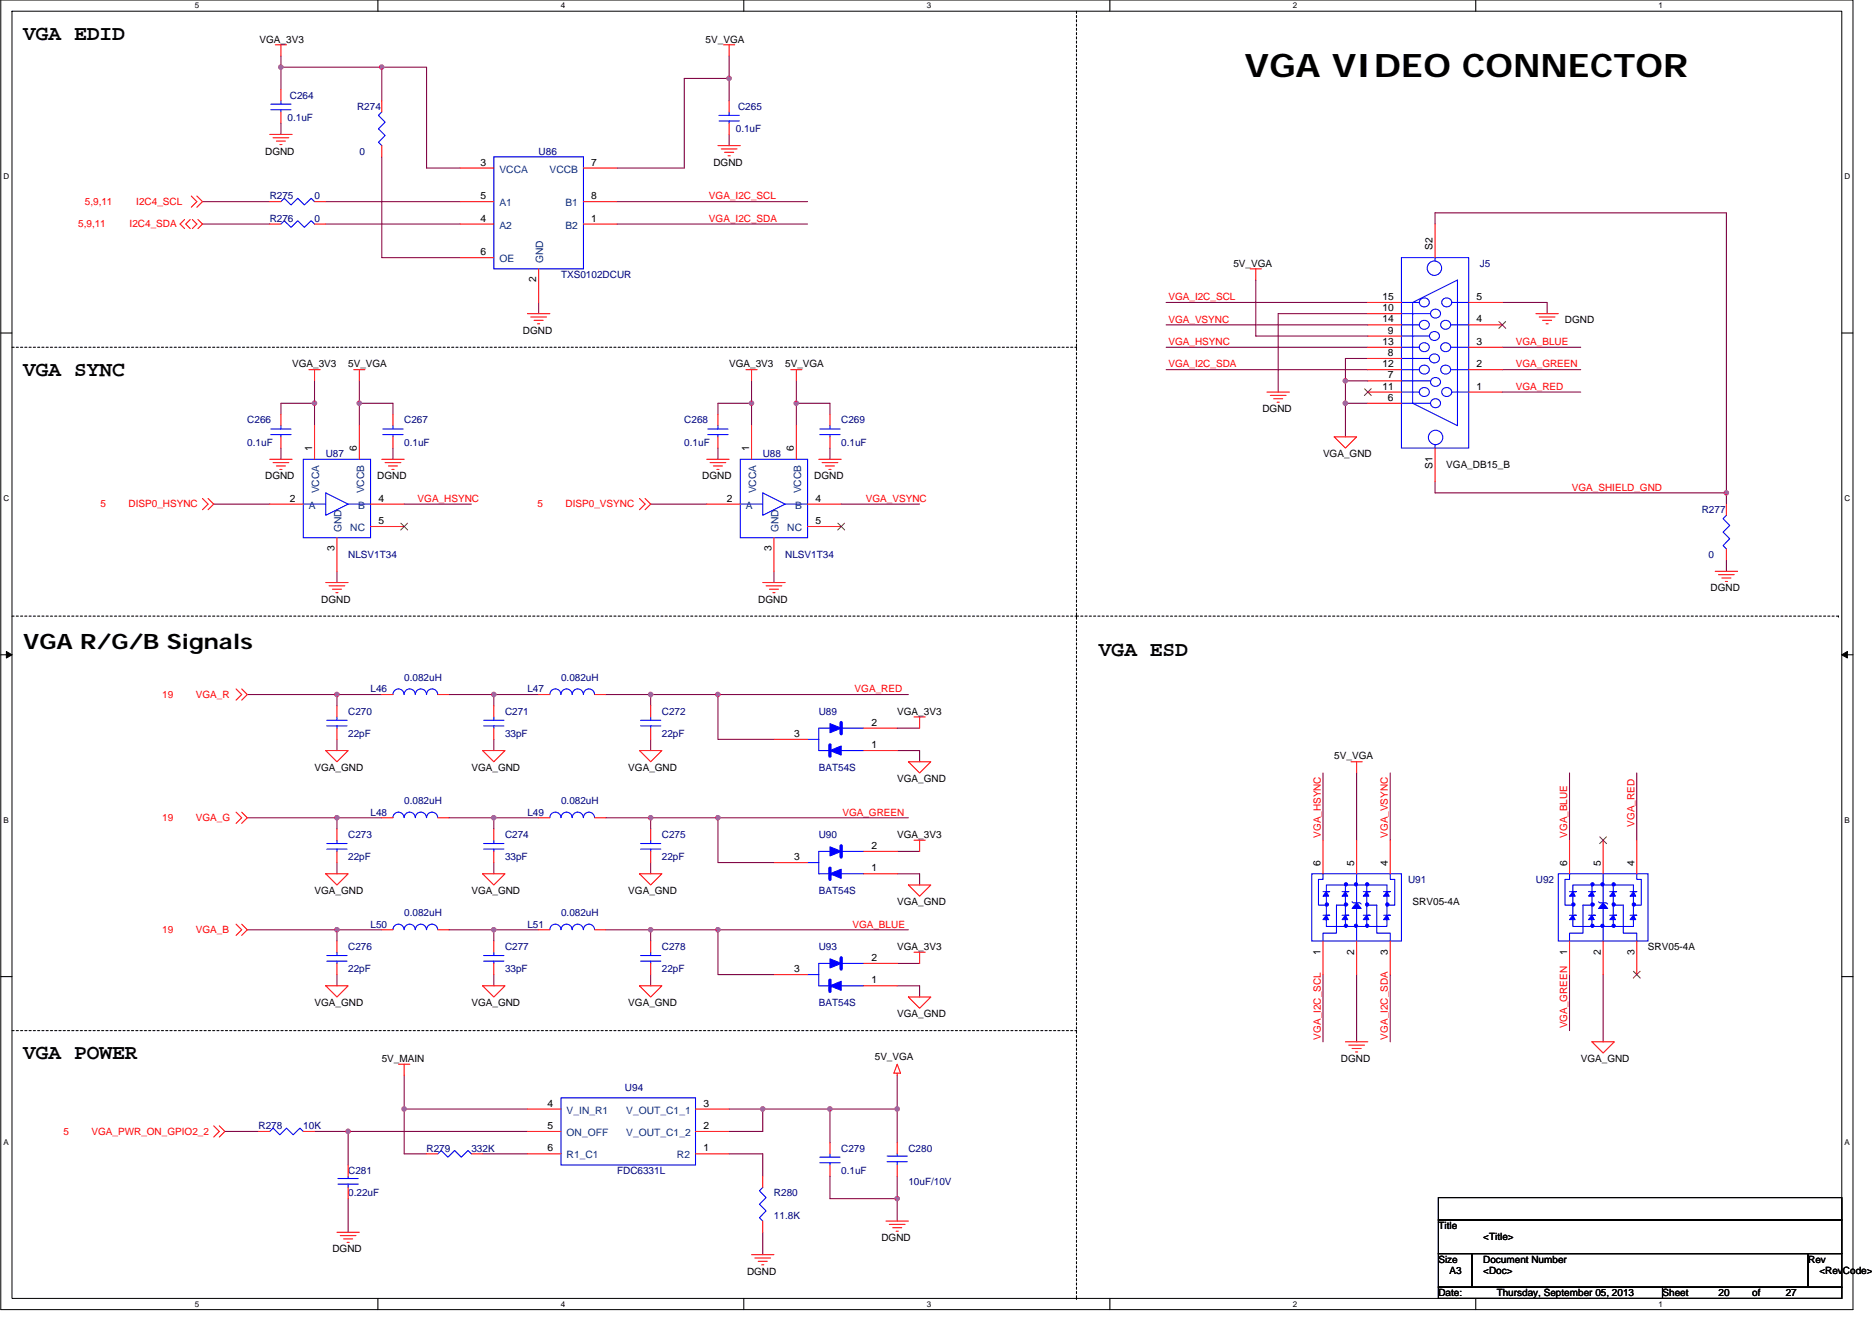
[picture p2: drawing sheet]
<svg xmlns="http://www.w3.org/2000/svg" width="297mm" height="210mm" viewBox="0 0 297 210" stroke-linecap="round" stroke-linejoin="round" font-family="sans-serif">
<path d="M.1 0h293.9v207.9h-293.9zM1.9 1.8h290.3v204.3h-290.3z" fill="none" stroke="#000" stroke-width=".16"/>
<g fill="#fff">
<path d="M30.9 .2h.7v1.4h-.7z"/>
<path d="M30.9 206.3h.7v1.4h-.7z"/>
</g>
<path d="M60 0v1.8M60 206.1v1.8" fill="none" stroke="#000" stroke-width=".17"/>
<g fill="#fff">
<path d="M89 .2h.7v1.4h-.7z"/>
<path d="M89 206.3h.7v1.4h-.7z"/>
</g>
<path d="M118 0v1.8M118 206.1v1.8" fill="none" stroke="#000" stroke-width=".17"/>
<g fill="#fff">
<path d="M147 .2h.7v1.4h-.7z"/>
<path d="M147 206.3h.7v1.4h-.7z"/>
</g>
<path d="M176.1 0v1.8M176.1 206.1v1.8" fill="none" stroke="#000" stroke-width=".17"/>
<g fill="#fff">
<path d="M205.1 .2h.7v1.4h-.7z"/>
<path d="M205.1 206.3h.7v1.4h-.7z"/>
</g>
<path d="M234.2 0v1.8M234.2 206.1v1.8" fill="none" stroke="#000" stroke-width=".17"/>
<g fill="#fff">
<path d="M263.2 .2h.7v1.4h-.7z"/>
<path d="M263.2 206.3h.7v1.4h-.7z"/>
<path d="M.6 27.3h.9v1.4h-.9z"/>
<path d="M292.7 27.3h.9v1.4h-.9z"/>
<path d="M.6 78.4h.9v1.4h-.9z"/>
<path d="M292.7 78.4h.9v1.4h-.9z"/>
</g>
<path d="M.1 52.9h1.8M292.2 52.9h1.8" fill="none" stroke="#000" stroke-width=".17"/>
<g fill="#fff">
<path d="M.6 129.5h.8v1.4h-.8z"/>
<path d="M292.7 129.5h.8v1.4h-.8z"/>
</g>
<path d="M.1 103.9h1.8M292.2 103.9h1.8" fill="none" stroke="#000" stroke-width=".17"/>
<path d="M1 103.4l.9 .5-.9 .5zM292.2 103.9l.9-.5v1z" fill="#000" stroke="#000" stroke-width=".16"/>
<g fill="#fff">
<path d="M.5 180.5h.9v1.4h-.9z"/>
<path d="M292.7 180.5h.8v1.4h-.8z"/>
</g>
<path d="M.1 155h1.8M292.2 155h1.8M228.2 190.1h64v3.5h-64zM228.2 193.6h64v5.4h-64zM228.2 199h5.4v5.3h-5.4zM233.6 199h53.3v5.3h-53.3zM286.9 199h5.3v5.3h-5.3zM228.2 204.3h35.6v1.8h-35.6zM263.8 204.3h28.4v1.8h-28.4z" fill="none" stroke="#000" stroke-width=".17"/>
<path d="M170.8 1.8v204.3M1.9 55.1h168.9M170.8 55.1h.1M1.9 97.8h168.9M170.8 97.8h.1M170.8 97.8h120.9M291.7 97.8h.1M1.9 163.6h168.9M170.8 163.6h.1M170.8 206.1h.1" fill="none" stroke="#000" stroke-width=".17" stroke-dasharray=".3 .3"/>
<g fill="none" stroke="#800040" stroke-width=".17">
<path d="M44.6 10.7v3.5M44.6 19.6v1.7M44.6 10.7h16v5.3M44.6 8.9v1.8M60.6 10.7h7.1v16h5.3M115.7 12.4v3.6M115.7 8.9v3.5h-7.1v14.3h-10.7M32.1 32h10.7M32.1 35.6h10.7M51.7 32h21.3M51.7 35.6h21.3M60.6 24.9v16h12.4"/>
<path d="M97.9 32h30.2M97.9 35.6h30.2M115.7 21.3v1.8M227.7 35.6v-1.8h46.2v44.4M85.5 48v1.8M185 58.7h32M185 51.6h32M185 55.1h32M185 48h32M199.3 44.4v8.9h17.7M217 56.9h-3.5v3.6M217 49.8h-14.2v12.4"/>
<path d="M238.4 55.1h12.4M238.4 58.7h12.4M238.4 48h7.1v1.8M44.6 71.1v1.8M49.9 64h-5.3v1.8M49.9 60.5v3.5M49.9 64v3.6M57 64v3.6M57 60.5v3.5h5.4v1.8M62.4 71.1v1.8M113.9 71.1v1.8M119.2 64h-5.3v1.8"/>
<path d="M119.2 60.5v3.5M119.2 64v3.6M126.4 60.5v3.5h5.3v1.8M126.4 64v3.6M131.7 71.1v1.8M213.5 60.5h3.5M213.5 64h3.5M213.5 60.5v3.5M213.5 64v5.3M227.7 76.5v1.7h46.2M238.4 62.2h12.4M273.9 78.2v1.8"/>
<path d="M33.9 80h8.9M53.5 90.7v1.8M64.1 80h10.7M103.2 80h8.9M122.8 90.7v1.8M133.5 80h12.4M273.9 88.9v1.8M39.2 110.2h14.3v1.8M53.5 117.3v1.8M53.5 110.2h7.1M71.2 110.2h7.2M78.4 110.2v1.8"/>
<path d="M78.4 117.3v1.8M78.4 110.2h7.1M96.1 110.2h7.1M103.2 110.2v1.8M103.2 117.3v1.8M103.2 110.2h10.7v7.1h8.9M113.9 110.2h30.2M142.4 119.1h3.5v1.8M142.4 115.6h3.5M39.2 129.8h14.3v1.8M53.5 136.9v1.8M53.5 129.8h7.1"/>
<path d="M71.2 129.8h7.2M78.4 129.8v1.8M78.4 136.9v1.8M78.4 129.8h7.1M96.1 129.8h7.1M103.2 129.8v1.8M103.2 136.9v1.8M103.2 129.8h10.7M113.9 129.8h30.2M113.9 129.8v7.1h8.9M142.4 138.7h3.5v1.8M142.4 135.1h3.5"/>
<path d="M209.9 122.7v10.6M215.3 122.7v10.6M220.6 122.7v10.6M249 122.7v10.6M259.7 122.7v10.6M39.2 147.6h14.3v1.8M53.5 154.7v1.8M53.5 147.6h7.1M71.2 147.6h7.2M78.4 147.6v1.8M78.4 154.7v1.8M78.4 147.6h7.1"/>
<path d="M96.1 147.6h7.1M103.2 147.6v1.8M103.2 154.7v1.8M103.2 147.6h10.7M113.9 147.6h30.2M113.9 147.6v7.1h8.9M142.4 156.5h3.5v1.7M142.4 152.9h3.5M209.9 154.7v10.7M215.3 154.7v10.7M220.6 154.7v10.7M249 154.7v8.9"/>
<path d="M254.4 154.7v10.7M35.7 179.6h5.3M49.9 179.6h5.3M55.2 179.6v5.3M55.2 179.6h28.5M64.1 170.7v5.3M64.1 176v7.1h3.6M64.1 176h19.6M115.7 176h5.3M121 176v3.6h-5.3M121 176h10.7v5.4M131.7 176h10.7"/>
<path d="M142.4 170.7v5.3M142.4 176v5.4M55.2 190.2v5.4M76.6 183.1h7.1M115.7 183.1h5.3v3.6M121 195.6v3.5M131.7 186.7v3.5h10.7M142.4 186.7v3.5M142.4 190.2v3.6"/>
</g>
<g fill="#f0f" stroke="#f0f" stroke-width=".17">
<circle cx="213.5" cy="60.4" r=".35"/>
<circle cx="273.9" cy="78.2" r=".35"/>
<circle cx="213.5" cy="64" r=".35"/>
<circle cx="115.7" cy="12.4" r=".35"/>
<circle cx="60.6" cy="10.7" r=".35"/>
<circle cx="44.6" cy="10.7" r=".35"/>
<circle cx="49.9" cy="64" r=".35"/>
<circle cx="57" cy="64" r=".35"/>
<circle cx="119.2" cy="64" r=".35"/>
<circle cx="126.3" cy="64" r=".35"/>
<circle cx="142.4" cy="190.2" r=".35"/>
<circle cx="64.1" cy="176" r=".35"/>
<circle cx="142.4" cy="176" r=".35"/>
<circle cx="131.7" cy="176" r=".35"/>
<circle cx="55.2" cy="179.6" r=".35"/>
<circle cx="121" cy="176" r=".35"/>
<circle cx="53.5" cy="110.2" r=".35"/>
<circle cx="78.3" cy="110.2" r=".35"/>
<circle cx="113.9" cy="110.2" r=".35"/>
<circle cx="53.5" cy="129.8" r=".35"/>
<circle cx="78.3" cy="129.8" r=".35"/>
<circle cx="113.9" cy="129.8" r=".35"/>
<circle cx="103.2" cy="129.8" r=".35"/>
<circle cx="53.5" cy="147.6" r=".35"/>
<circle cx="78.3" cy="147.6" r=".35"/>
<circle cx="113.9" cy="147.6" r=".35"/>
<circle cx="103.2" cy="110.2" r=".35"/>
<circle cx="103.2" cy="147.6" r=".35"/>
</g>
<g fill="none" stroke="#f00" stroke-width=".17">
<path d="M43.7 7.1h1.8M44.6 7.1v1.8M44.6 17.8v1.8M44.6 14.2v1.8M60.6 16v1.8M114.8 7.1h1.8M115.7 7.1v1.8M115.7 19.6v1.7M115.7 16v1.8M29.3 34.8l-.7 .8 .7 .7M30.2 34.8l-.7 .8 .7 .7M30.3 31.1l.9 .9-.9 .9"/>
<path d="M30.5 34.8l.7 .8-.7 .7M31.2 31.1l.9 .9-.9 .9M31.4 34.8l.7 .8-.7 .7M42.8 32h1.8M42.8 35.6h1.8M42.8 21.3h3.6M43.3 21.9h2.5M43.9 22.4h1.4M44.4 22.9h.3M49.9 32h1.8M49.9 35.6h1.8M60.6 23.1v1.8"/>
<path d="M73 26.7h5.4M73 35.6h5.4M73 32h5.4M92.6 35.6h5.3M92.6 26.7h5.3M92.6 32h5.3M113.9 23.1h3.6M114.4 23.6h2.5M115 24.2h1.4M115.5 24.7h.4M227.7 35.6v5.3M49 58.7h1.8"/>
<path d="M49.9 58.7v1.8M56.1 58.7h1.8M57 58.7v1.8M73 40.9h5.4M83.7 49.8h3.5M84.2 50.3h2.5M84.7 50.8h1.5M85.3 51.4h.3M85.5 42.7v5.3M118.4 58.7h1.7M119.2 58.7v1.8M125.5 58.7h1.8"/>
<path d="M126.4 58.7v1.8M198.4 42.7h1.7M199.3 42.7v1.7M217 56.9h5.4M217 53.3h5.4M217 49.8h5.4M217 58.7h5.4M217 55.1h5.4M217 51.6h5.4M217 48h5.4M233 58.7h5.4M233 55.1h5.4"/>
<path d="M233 51.6h5.4M233 48h5.4M243.7 49.8h3.6M244.2 50.3h2.5M244.8 50.8h1.4M245.3 51.4h.4M32.1 79.1l.9 .9-.9 .9M33 79.1l.9 .9-.9 .9M42.8 72.9h3.6M43.3 73.4h2.5M43.9 74h1.4M44.4 74.5h.3"/>
<path d="M44.6 69.3v1.8M44.6 65.8v1.8M49.9 67.6v5.3M57 67.6v5.3M60.6 72.9h3.5M61.1 73.4h2.5M61.6 74h1.5M62.2 74.5h.3M62.4 69.3v1.8M62.4 65.8v1.8M101.5 79.1l.9 .9-.9 .9M102.4 79.1l.8 .9-.8 .9"/>
<path d="M112.1 72.9h3.6M112.7 73.4h2.5M113.2 74h1.4M113.7 74.5h.4M113.9 69.3v1.8M113.9 65.8v1.8M119.2 67.6v5.3M126.4 67.6v5.3M129.9 72.9h3.6M130.4 73.4h2.5M131 74h1.4M131.5 74.5h.4"/>
<path d="M131.7 69.3v1.8M131.7 65.8v1.8M201 62.2h3.6M201.6 62.8h2.5M202.1 63.3h1.4M202.6 63.8h.4M211.7 69.3h3.6l-1.8 1.8zM217 64h5.4M217 60.5h5.4M217 62.2h5.4M227.7 71.1v5.4M233 62.2h5.4"/>
<path d="M42.8 80h5.3M51.7 92.5h3.5M52.2 93h2.5M52.7 93.5h1.5M53.3 94.1h.3M53.5 85.3v5.4M58.8 80h5.3M58.8 83.6h5.3M112.1 80h5.4M121 92.5h3.6M121.6 93h2.5M122.1 93.5h1.4"/>
<path d="M122.6 94.1h.4M122.8 85.3v5.4M128.1 80h5.4M128.1 83.6h5.4M272.2 90.7h3.5M272.7 91.2h2.5M273.2 91.7h1.5M273.8 92.3h.3M273.9 80v1.8M273.9 87.1v1.8M37.5 109.3l.9 .9-.9 .9M38.4 109.3l.8 .9-.8 .9"/>
<path d="M51.7 119.1h3.5l-1.7 1.8zM53.5 115.6v1.7M53.5 112v1.8M60.6 110.2h1.8M69.5 110.2h1.7M76.6 119.1h3.5l-1.7 1.8zM78.4 115.6v1.7M78.4 112v1.8M85.5 110.2h1.7M94.4 110.2h1.7M101.5 119.1h3.5l-1.8 1.8zM103.2 115.6v1.7"/>
<path d="M103.2 112v1.8M122.8 117.3h5.3M137 119.1h5.4M137 115.6h5.4M145 113.8h1.8M145.9 113.8v1.8M37.5 128.9l.9 .9-.9 .9M38.4 128.9l.8 .9-.8 .9M51.7 138.7h3.5l-1.7 1.8zM53.5 135.1v1.8M53.5 131.6v1.7M60.6 129.8h1.8"/>
<path d="M69.5 129.8h1.7M76.6 138.7h3.5l-1.7 1.8zM78.4 135.1v1.8M78.4 131.6v1.7M85.5 129.8h1.7M94.4 129.8h1.7M101.5 138.7h3.5l-1.8 1.8zM103.2 135.1v1.8M103.2 131.6v1.7M122.8 136.9h5.3M137 138.7h5.4M137 135.1h5.4"/>
<path d="M144.1 120.9h3.6l-1.8 1.8zM145 133.3h1.8M145.9 133.3v1.8M209.9 133.3v5.4M214.4 120.9h1.8M215.3 120.9v1.8M215.3 133.3v5.4M220.6 133.3v5.4M249 133.3v5.4M254.4 133.3v5.4M259.7 133.3v5.4M37.5 146.7l.9 .9-.9 .9"/>
<path d="M38.4 146.7l.8 .9-.8 .9M51.7 156.5h3.5l-1.7 1.7zM53.5 152.9v1.8M53.5 149.4v1.7M60.6 147.6h1.8M69.5 147.6h1.7M76.6 156.5h3.5l-1.7 1.7zM78.4 152.9v1.8M78.4 149.4v1.7M85.5 147.6h1.7M94.4 147.6h1.7M101.5 156.5h3.5l-1.8 1.7z"/>
<path d="M103.2 152.9v1.8M103.2 149.4v1.7M122.8 154.7h5.3M137 156.5h5.4M137 152.9h5.4M144.1 140.5h3.6l-1.8 1.7zM144.1 158.2h3.6l-1.8 1.8zM145 151.1h1.8M145.9 151.1v1.8M209.9 149.4v5.3M215.3 149.4v5.3M220.6 149.4v5.3"/>
<path d="M249 149.4v5.3M254.4 149.4v5.3M259.7 149.4v5.3M33.9 178.7l.9 .9-.9 .9M34.8 178.7l.9 .9-.9 .9M41 179.6h1.8M48.1 179.6h1.8M63.2 168.9h1.8M64.1 168.9v1.8M83.7 176h5.3M83.7 179.6h5.3M110.4 179.6h5.3"/>
<path d="M110.4 176h5.3M142.4 168.9l.5 1.4h-1.1zM142.4 170.3v.4M213.5 165.4h3.5M214 165.9h2.5M214.5 166.4h1.5M215.1 167h.3M252.6 165.4h3.6l-1.8 1.7zM53.5 195.6h3.5M54 196.1h2.5M54.5 196.6h1.5M55.1 197.2h.3"/>
<path d="M55.2 184.9v1.8M55.2 188.5v1.7M67.7 183.1h1.8M74.8 183.1h1.8M83.7 183.1h5.3M110.4 183.1h5.3M119.2 199.1h3.6M119.8 199.7h2.5M121 193.8v1.8M121 186.7v1.8M131.7 184.9v1.8M131.7 181.4v1.7"/>
<path d="M140.6 193.8h3.5M141.1 194.3h2.5M141.6 194.9h1.5M142.2 195.4h.3M142.4 181.4v1.7M142.4 184.9v1.8M120.3 200.2h1.4M120.9 200.7h.3"/>
</g>
<g fill="none" stroke="#00f" stroke-width=".17">
<path d="M43 16.5h3.2M43 17.4h3.2M44.6 17.4v.4M44.6 16v.5M60.6 17.8l-.6 .5 1.1 1.1-1.1 1 1.1 1.1-1.1 1.1 .6 .5M114.1 18.3h3.2M114.1 19.2h3.2M115.7 19.2v.4M115.7 17.8v.5M44.6 32l.5-.5 1.1 1 1-1 1.1 1 1.1-1 .5 .5M44.6 35.6l.5-.6 1.1 1.1 1-1.1 1.1 1.1 1.1-1.1 .5 .6M78.4 24.9h14.2v17.8h-14.2z"/>
<path d="M222.4 40.9h10.6v30.2h-10.6zM222.4 49.8h4.6M222.4 53.3h4.4M222.4 56.9h4.4M222.4 48h2.8M222.4 51.6h2.8M222.4 55.1h2.8M222.4 58.7h2.8M224.2 48l7.1-3.5v23.1l-7.1-3.6zM225.4 47.5a.74 .74 0 0 1 1.2 0 .74 .74 0 0 1-.3 1.1 .73 .73 0 0 1-.9-.2 .73 .73 0 0 1 0-.9zM225.4 51a.74 .74 0 0 1 1.2 .1 .74 .74 0 0 1-.3 1.1 .73 .73 0 0 1-.9-.2 .73 .73 0 0 1 0-1zM225.4 58.2a.74 .74 0 0 1 1.2 0 .74 .74 0 0 1-.3 1.1 .73 .73 0 0 1-.9-.2 .73 .73 0 0 1 0-.9z"/>
<path d="M225.4 54.6a.74 .74 0 0 1 1.2 0 .74 .74 0 0 1-.3 1.2 .73 .73 0 0 1-.9-.3 .73 .73 0 0 1 0-.9zM227 52.8a.74 .74 0 0 1 1.2 .1 .74 .74 0 0 1-.3 1.1 .73 .73 0 0 1-.9-.2 .73 .73 0 0 1 0-1zM227 56.4a.74 .74 0 0 1 1.2 0 .74 .74 0 0 1-.3 1.1 .73 .73 0 0 1-.9-.2 .73 .73 0 0 1 0-.9zM227.2 49.3a.74 .74 0 0 1 1.2 0 .74 .74 0 0 1-.3 1.1 .73 .73 0 0 1-.9-.2 .73 .73 0 0 1 0-.9zM227.7 40.9v.5M228.8 51a.74 .74 0 0 1 1.2 .1 .74 .74 0 0 1-.3 1.1 .73 .73 0 0 1-.9-.2 .73 .73 0 0 1 0-1zM228.8 54.6a.74 .74 0 0 1 1.2 0 .74 .74 0 0 1-.3 1.2 .73 .73 0 0 1-.9-.3 .73 .73 0 0 1 0-.9zM228.8 58.2a.74 .74 0 0 1 1.2 0 .74 .74 0 0 1-.3 1.1 .73 .73 0 0 1-.9-.2 .73 .73 0 0 1 0-.9zM229 47.5a.74 .74 0 0 1 1.1 0 .74 .74 0 0 1-.2 1.1 .73 .73 0 0 1-1-.2 .73 .73 0 0 1 .1-.9zM230.2 51.6h2.8M230.2 55.1h2.8M230.2 58.7h2.8"/>
<path d="M230.4 48h2.6M43 68.1h3.2M43 69h3.2M44.6 69v.3M44.6 67.6v.5M48.1 72.9h10.7v12.4h-10.7zM51.7 78.2l3.5 1.8-3.5 1.8zM60.7 68.1h3.3M60.7 69h3.3M62.4 69v.3M62.4 67.6v.5M112.3 68.1h3.2"/>
<path d="M112.3 69h3.2M113.9 69v.3M113.9 67.6v.5M117.5 72.9h10.6v12.4h-10.6zM121 78.2l3.6 1.8-3.6 1.8zM130.1 68.1h3.2M130.1 69h3.2M131.7 69v.3M131.7 67.6v.5M222.4 60.5h4.6M222.4 64h4.6M222.4 62.2h2.8"/>
<path d="M225.4 61.7a.74 .74 0 0 1 1.2 .1 .74 .74 0 0 1-.3 1.1 .73 .73 0 0 1-.9-.2 .73 .73 0 0 1 0-1zM227.2 60.1a.74 .74 0 0 1 1.2 0 .74 .74 0 0 1-.3 1.2 .73 .73 0 0 1-.9-.2 .73 .73 0 0 1 0-1zM227.2 63.5a.74 .74 0 0 1 1.2 0 .74 .74 0 0 1-.3 1.2 .73 .73 0 0 1-.9-.3 .73 .73 0 0 1 0-.9zM227.7 70.6v.5M229 61.7a.74 .74 0 0 1 1.1 .1 .74 .74 0 0 1-.2 1.1 .73 .73 0 0 1-1-.2 .73 .73 0 0 1 .1-1zM230.4 62.2h2.6M48.1 80h3.6M55.2 80h3.6M117.5 80h3.5M124.6 80h3.5M273.9 81.8l-.5 .5 1.1 1.1-1.1 1.1 1.1 1-1.1 1.1 .5 .5M51.9 114.3h3.2"/>
<path d="M51.9 115.2h3.2M53.5 115.2v.4M53.5 113.8v.5M64.1 110.2a.88 .88 0 0 0-.9-.9 .88 .88 0 0 0-.8 .9M65.9 110.2a.88 .88 0 0 0-.9-.9 .88 .88 0 0 0-.9 .9M69.4 110.2a.89 .89 0 0 0-.8-.9 .89 .89 0 0 0-.9 .9 .88 .88 0 0 0-.9-.9 .88 .88 0 0 0-.9 .9M76.7 114.3h3.3M76.7 115.2h3.3M78.4 115.2v.4M78.4 113.8v.5M90.8 110.2a.89 .89 0 0 0-.9-.9 .89 .89 0 0 0-.9 .9 .88 .88 0 0 0-.9-.9 .88 .88 0 0 0-.9 .9M92.6 110.2a.88 .88 0 0 0-.9-.9 .88 .88 0 0 0-.9 .9"/>
<path d="M94.3 110.2a.88 .88 0 0 0-.8-.9 .88 .88 0 0 0-.9 .9M101.6 114.3h3.3M101.6 115.2h3.3M103.2 115.2v.4M103.2 113.8v.5M128.1 117.3h1.8M131.7 115.6h-1.8v3.5h1.8M133.5 119.1h3.5M133.5 115.6h3.5M51.9 133.9h3.2M51.9 134.8h3.2M53.5 134.8v.3"/>
<path d="M53.5 133.3v.6M64.1 129.8a.88 .88 0 0 0-.9-.9 .88 .88 0 0 0-.8 .9M65.9 129.8a.88 .88 0 0 0-.9-.9 .88 .88 0 0 0-.9 .9M69.4 129.8a.89 .89 0 0 0-.8-.9 .89 .89 0 0 0-.9 .9 .88 .88 0 0 0-.9-.9 .88 .88 0 0 0-.9 .9M76.7 133.9h3.3M76.7 134.8h3.3M78.4 134.8v.3M78.4 133.3v.6M90.8 129.8a.89 .89 0 0 0-.9-.9 .89 .89 0 0 0-.9 .9 .88 .88 0 0 0-.9-.9 .88 .88 0 0 0-.9 .9M92.6 129.8a.88 .88 0 0 0-.9-.9 .88 .88 0 0 0-.9 .9M94.3 129.8a.88 .88 0 0 0-.8-.9 .88 .88 0 0 0-.9 .9M101.6 133.9h3.3"/>
<path d="M101.6 134.8h3.3M103.2 134.8v.3M103.2 133.3v.6M128.1 136.9h1.8M131.7 135.1h-1.8v3.6h1.8M133.5 138.7h3.5M133.5 135.1h3.5M208.1 138.7h14.3v10.7h-14.3zM209.9 138.7v.9h-.7v4.1h1.3M215.3 138.7v4.6M220.6 138.7v.9h.7v4.1h-1.2M247.3 138.7h14.2v10.7h-14.2z"/>
<path d="M249 138.7v.9h-.7v4.1h1.3M254.4 138.7v4.6M259.7 138.7v.9h.7v4.1h-1.2M51.9 151.7h3.2M51.9 152.5h3.2M53.5 152.5v.4M53.5 151.1v.6M64.1 147.6a.88 .88 0 0 0-.9-.9 .88 .88 0 0 0-.8 .9M65.9 147.6a.88 .88 0 0 0-.9-.9 .88 .88 0 0 0-.9 .9M69.4 147.6a.89 .89 0 0 0-.8-.9 .89 .89 0 0 0-.9 .9 .88 .88 0 0 0-.9-.9 .88 .88 0 0 0-.9 .9M76.7 151.7h3.3M76.7 152.5h3.3"/>
<path d="M78.4 152.5v.4M78.4 151.1v.6M90.8 147.6a.89 .89 0 0 0-.9-.9 .89 .89 0 0 0-.9 .9 .88 .88 0 0 0-.9-.9 .88 .88 0 0 0-.9 .9M92.6 147.6a.88 .88 0 0 0-.9-.9 .88 .88 0 0 0-.9 .9M94.3 147.6a.88 .88 0 0 0-.8-.9 .88 .88 0 0 0-.9 .9M101.6 151.7h3.3M101.6 152.5h3.3M103.2 152.5v.4M103.2 151.1v.6M128.1 154.7h1.8M131.7 152.9h-1.8v3.6h1.8M133.5 156.5h3.5"/>
<path d="M133.5 152.9h3.5M209.9 141.5h1.1h-.4M209.9 145.3h1.1h-.4M210.5 146v1h9.6v-1M210.5 141.5v-1h9.6v1M210.5 142.2v3.1M213 141.5h1h-.3M213 145.3h1h-.3M213.5 143.7h-1.4v4.4h-2.2v1.3M213.5 140.5v1M213.5 142.2v3.1M213.5 146v1"/>
<path d="M213.8 143.5h.1M214.5 143.1l.2 .2h1.1l.2 .2M215.3 144.2v5.2M216.3 145.3h1.1h-.4M216.3 141.5h1.1h-.4M216.9 143.7h1.6v4.4h2.1v1.3M216.9 140.5v1M216.9 142.2v3.1M216.9 146v1M217.4 141.7h.1M219.5 145.3h1.1h-.4M219.5 141.5h1.1h-.4"/>
<path d="M220.1 142.2v3.1M249 141.5h1.1h-.3M249 145.3h1.1h-.3M249.6 146v1h9.6v-1M249.6 141.5v-1h9.6v1M249.6 142.2v3.1M252.1 145.3h1h-.3M252.1 141.5h1h-.3M252.6 143.7h-1.4v4.4h-2.2v1.3M252.6 140.5v1M252.6 142.2v3.1M252.6 146v1"/>
<path d="M253 143.5h.1M253.7 143.1l.1 .2h1.1l.2 .2M254.4 144.2v5.2M255.4 145.3h1.1h-.3M255.4 141.5h1.1h-.3M256 143.7h1.6v4.4h2.1v1.3M256 140.5v1M256 142.2v3.1M256 146v1M256.5 141.7h.1M258.7 145.3h1h-.3M258.7 141.5h1h-.3"/>
<path d="M259.2 142.2v3.1M42.8 179.6l.5-.6 1.1 1.1 1.1-1.1 1 1.1 1.1-1.1 .5 .6M89 174.2h21.4v10.7h-21.4zM53.6 187.9h3.3M53.6 187h3.3M55.2 186.7v.3M55.2 187.9v.6M69.5 183.1l.5-.5 1.1 1.1 1-1.1 1.1 1.1 1.1-1.1 .5 .5M121 188.5l-.5 .5 1.1 1.1-1.1 1 1.1 1.1-1.1 1.1 .5 .5M130.1 183.7h3.2M130.1 184.6h3.2M131.7 184.6v.3"/>
<path d="M131.7 183.1v.6M140.8 184.4h3.2M140.8 183.5h3.2M142.4 183.1v.4M142.4 184.4v.5"/>
<circle cx="227.6" cy="42.6" r="1.14"/>
<circle cx="227.8" cy="69.4" r="1.14"/>
</g>
<path d="M237.8 51l1.1 1.1M238.9 51l-1.1 1.1M216.5 61.7l1.1 1.1M217.6 61.7l-1.1 1.1M63.6 83l1.1 1.1M64.7 83l-1.1 1.1M132.9 83l1.1 1.1M134 83l-1.1 1.1M253.8 132.8l1.1 1.1M254.9 132.8l-1.1 1.1M259.2 154.2l1.1 1M260.2 154.2l-1 1" fill="none" stroke="#804000" stroke-width=".16"/>
<g fill="#00f" stroke="#00f" stroke-width=".17">
<path d="M131.7 156.5l1.8-.8v1.5z" fill-rule="evenodd"/>
<path d="M131.7 152.2l1.8 .7-1.8 .7z" fill-rule="evenodd"/>
<path d="M252.6 145.3l.4 .7h-.9z" fill-rule="evenodd"/>
<path d="M256 145.3l.3 .7h-.9z" fill-rule="evenodd"/>
<path d="M259.2 145.3l.3 .7h-.8z" fill-rule="evenodd"/>
<path d="M252.6 141.5l.4 .7h-.9z" fill-rule="evenodd"/>
<path d="M256 141.5l.3 .7h-.9z" fill-rule="evenodd"/>
<path d="M259.2 141.5l.3 .7h-.8z" fill-rule="evenodd"/>
<path d="M249.6 141.5l.3 .7h-.9z" fill-rule="evenodd"/>
<path d="M249.6 145.3l.3 .7h-.9z" fill-rule="evenodd"/>
<path d="M254.4 143.3l.7 .9h-1.4z" fill-rule="evenodd"/>
<path d="M213.5 145.3l.3 .7h-.8z" fill-rule="evenodd"/>
<path d="M216.9 145.3l.3 .7h-.9z" fill-rule="evenodd"/>
<path d="M220.1 145.3l.3 .7h-.9z" fill-rule="evenodd"/>
<path d="M213.5 141.5l.3 .7h-.8z" fill-rule="evenodd"/>
<path d="M216.9 141.5l.3 .7h-.9z" fill-rule="evenodd"/>
<path d="M220.1 141.5l.3 .7h-.9z" fill-rule="evenodd"/>
<path d="M210.5 141.5l.3 .7h-.9z" fill-rule="evenodd"/>
<path d="M210.5 145.3l.3 .7h-.9z" fill-rule="evenodd"/>
<path d="M215.3 143.3l.7 .9h-1.5z" fill-rule="evenodd"/>
<path d="M131.7 138.7l1.8-.7v1.4z" fill-rule="evenodd"/>
<path d="M131.7 134.4l1.8 .7-1.8 .7z" fill-rule="evenodd"/>
<path d="M131.7 119.1l1.8-.7v1.4z" fill-rule="evenodd"/>
<path d="M131.7 114.9l1.8 .7-1.8 .7z" fill-rule="evenodd"/>
<circle cx="249.7" cy="143.6" r=".26"/>
<circle cx="252.7" cy="143.6" r=".26"/>
<circle cx="252.7" cy="140.4" r=".25"/>
<circle cx="256" cy="143.6" r=".26"/>
<circle cx="259.3" cy="143.6" r=".27"/>
<circle cx="254.3" cy="146.9" r=".25"/>
<circle cx="254.3" cy="140.4" r=".25"/>
<circle cx="252.7" cy="146.9" r=".25"/>
<circle cx="256" cy="140.4" r=".25"/>
<circle cx="256" cy="146.9" r=".25"/>
<circle cx="210.5" cy="143.6" r=".26"/>
<circle cx="213.6" cy="143.6" r=".26"/>
<circle cx="213.6" cy="140.4" r=".25"/>
<circle cx="216.9" cy="143.6" r=".26"/>
<circle cx="220.1" cy="143.6" r=".27"/>
<circle cx="215.2" cy="146.9" r=".25"/>
<circle cx="215.2" cy="140.4" r=".25"/>
<circle cx="213.6" cy="146.9" r=".25"/>
<circle cx="216.9" cy="140.4" r=".25"/>
<circle cx="216.9" cy="146.9" r=".25"/>
</g>
<path d="M131.7 118.2v1.8M133.5 114.7v1.8M131.7 137.8v1.8M133.5 134.2v1.8M131.7 155.6v1.8M133.5 152v1.8" fill="none" stroke="#00f" stroke-width=".53"/>
<text font-size="5.1" x="197.5" y="12.3">VGA VIDEO CONNECTOR</text>
<g font-size="3.4">
<text x="3.7" y="6.3">VGA EDID</text>
<text x="3.7" y="59.7">VGA SYNC</text>
<text x="3.7" y="103">VGA R/G/B Signals</text>
<text x="174.4" y="104.1">VGA ESD</text>
<text x="3.7" y="168.1">VGA POWER</text>
</g>
<g font-size="1.6">
<text x="41.2" y="6.8">VGA_3V3</text>
<text x="112" y="6.8">5V_VGA</text>
<text x="42.1" y="24.5">DGND</text>
<text x="76.2" y="26.3">3</text>
<text x="93.8" y="26.3">7</text>
<text x="113.2" y="26.3">DGND</text>
<text x="76.2" y="35.2">4</text>
<text x="76.2" y="31.6">5</text>
<text x="93.8" y="35.2">1</text>
<text x="93.8" y="31.6">8</text>
<text x="76.2" y="40.5">6</text>
<text x="227.3" y="39.6" transform="rotate(-90 227.3 39.6)">S2</text>
<text x="85.1" y="44.8" transform="rotate(-90 85.1 44.8)">2</text>
<text x="195.7" y="42.3">5V_VGA</text>
<text x="219.3" y="47.6">15</text>
<text x="234.3" y="47.6">5</text>
<text x="83" y="53">DGND</text>
<text x="219.3" y="49.4">10</text>
<text x="219.3" y="51.2">14</text>
<text x="220.2" y="53">9</text>
<text x="234.3" y="51.2">4</text>
<text x="248.3" y="51.2">DGND</text>
<text x="46.4" y="58.3">VGA_3V3</text>
<text x="55.2" y="58.3">5V_VGA</text>
<text x="115.7" y="58.3">VGA_3V3</text>
<text x="124.6" y="58.3">5V_VGA</text>
<text x="219.3" y="58.3">12</text>
<text x="219.3" y="54.7">13</text>
<text x="220.2" y="56.5">8</text>
<text x="234.3" y="58.3">2</text>
<text x="234.3" y="54.7">3</text>
<text x="200.3" y="65.4">DGND</text>
<text x="219.3" y="61.8">11</text>
<text x="220.2" y="63.6">6</text>
<text x="220.2" y="60.1">7</text>
<text x="234.3" y="61.8">1</text>
<text x="49.5" y="71.6" transform="rotate(-90 49.5 71.6)">1</text>
<text x="56.6" y="71.6" transform="rotate(-90 56.6 71.6)">6</text>
<text x="118.9" y="71.6" transform="rotate(-90 118.9 71.6)">1</text>
<text x="126" y="71.6" transform="rotate(-90 126 71.6)">6</text>
<text x="42.1" y="76.1">DGND</text>
<text x="59.9" y="76.1">DGND</text>
<text x="111.4" y="76.1">DGND</text>
<text x="129.2" y="76.1">DGND</text>
<text x="209.9" y="72.5">VGA_GND</text>
<text x="227.3" y="74.4" transform="rotate(-90 227.3 74.4)">S1</text>
<text x="229.5" y="74.3">VGA_DB15_B</text>
<text x="46" y="79.6">2</text>
<text x="60" y="79.6">4</text>
<text x="60" y="83.2">5</text>
<text x="115.3" y="79.6">2</text>
<text x="129.4" y="83.2">5</text>
<text x="129.4" y="79.6">4</text>
<text x="53.1" y="87.5" transform="rotate(-90 53.1 87.5)">3</text>
<text x="122.4" y="87.5" transform="rotate(-90 122.4 87.5)">3</text>
<text x="51" y="95.7">DGND</text>
<text x="120.3" y="95.7">DGND</text>
<text x="271.4" y="93.9">DGND</text>
<text x="142.4" y="113.4">VGA_3V3</text>
<text x="126" y="117">3</text>
<text x="138.3" y="118.7">1</text>
<text x="138.3" y="115.2">2</text>
<text x="49.9" y="122.3">VGA_GND</text>
<text x="74.8" y="122.3">VGA_GND</text>
<text x="99.7" y="122.3">VGA_GND</text>
<text x="142.4" y="124.1">VGA_GND</text>
<text x="211.7" y="120.5">5V_VGA</text>
<text x="126" y="136.5">3</text>
<text x="138.3" y="134.7">2</text>
<text x="142.4" y="133">VGA_3V3</text>
<text x="209.5" y="137.4" transform="rotate(-90 209.5 137.4)">6</text>
<text x="214.9" y="137.4" transform="rotate(-90 214.9 137.4)">5</text>
<text x="220.2" y="137.4" transform="rotate(-90 220.2 137.4)">4</text>
<text x="248.7" y="137.4" transform="rotate(-90 248.7 137.4)">6</text>
<text x="254" y="137.4" transform="rotate(-90 254 137.4)">5</text>
<text x="259.3" y="137.4" transform="rotate(-90 259.3 137.4)">4</text>
<text x="49.9" y="141.9">VGA_GND</text>
<text x="74.8" y="141.9">VGA_GND</text>
<text x="99.7" y="141.9">VGA_GND</text>
<text x="138.3" y="138.3">1</text>
<text x="142.4" y="143.7">VGA_GND</text>
<text x="224.2" y="143.7">SRV05-4A</text>
<text x="126" y="154.3">3</text>
<text x="138.3" y="152.5">2</text>
<text x="142.4" y="150.8">VGA_3V3</text>
<text x="209.5" y="151.5" transform="rotate(-90 209.5 151.5)">1</text>
<text x="214.9" y="151.5" transform="rotate(-90 214.9 151.5)">2</text>
<text x="220.2" y="151.5" transform="rotate(-90 220.2 151.5)">3</text>
<text x="248.7" y="151.5" transform="rotate(-90 248.7 151.5)">1</text>
<text x="254" y="151.5" transform="rotate(-90 254 151.5)">2</text>
<text x="259.3" y="151.5" transform="rotate(-90 259.3 151.5)">3</text>
<text x="261.5" y="150.8">SRV05-4A</text>
<text x="49.9" y="159.7">VGA_GND</text>
<text x="74.8" y="159.7">VGA_GND</text>
<text x="99.7" y="159.7">VGA_GND</text>
<text x="138.3" y="156.1">1</text>
<text x="142.4" y="161.4">VGA_GND</text>
<text x="60.6" y="168.6">5V_MAIN</text>
<text x="138.8" y="168.2">5V_VGA</text>
<text x="212.8" y="168.6">DGND</text>
<text x="250.8" y="168.6">VGA_GND</text>
<text x="86.9" y="175.6">4</text>
<text x="86.9" y="179.2">5</text>
<text x="111.6" y="179.2">2</text>
<text x="111.6" y="175.6">3</text>
<text x="86.9" y="182.8">6</text>
<text x="111.6" y="182.8">1</text>
<text x="139.9" y="197">DGND</text>
<text x="228.2" y="195.1">Title</text>
<text x="235.3" y="196.8">&lt;Title&gt;</text>
<text x="52.7" y="198.8">DGND</text>
<text x="118.5" y="202.3">DGND</text>
<text x="228.2" y="200.4">Size</text>
<text x="230" y="202.2">A3</text>
<text x="235.3" y="200.4">Document Number</text>
<text x="235.3" y="202.2">&lt;Doc&gt;</text>
<text x="286.9" y="200.4">Rev</text>
<text x="288.7" y="202.2">&lt;RevCode&gt;</text>
<text x="228.2" y="205.7">Date:</text>
<text x="237.5" y="205.7">Thursday, September 05, 2013</text>
<text x="263.8" y="205.7">Sheet</text>
<text x="272.7" y="205.7">20</text>
<text x="278" y="205.7">of</text>
<text x="283.4" y="205.7">27</text>
</g>
<g font-size="1.6" fill="#000080">
<text x="46" y="15.6">C264</text>
<text x="56.7" y="17.4">R274</text>
<text x="117.1" y="17.4">C265</text>
<text x="45.6" y="19.2">0.1uF</text>
<text x="116.8" y="21">0.1uF</text>
<text x="57" y="24.5">0</text>
<text x="85.5" y="24.5">U86</text>
<text x="42.8" y="31.6">R275</text>
<text x="42.8" y="35.2">R276</text>
<text x="49.9" y="31.6">0</text>
<text x="49.9" y="35.2">0</text>
<text x="89" y="44.1">TXS0102DCUR</text>
<text x="234.8" y="42.3">J5</text>
<text x="39.2" y="67.2">C266</text>
<text x="39.2" y="70.8">0.1uF</text>
<text x="64.1" y="67.2">C267</text>
<text x="64.1" y="70.8">0.1uF</text>
<text x="108.6" y="67.2">C268</text>
<text x="108.6" y="70.8">0.1uF</text>
<text x="133.5" y="67.2">C269</text>
<text x="133.5" y="70.8">0.1uF</text>
<text x="51.7" y="72.5">U87</text>
<text x="121" y="72.5">U88</text>
<text x="270" y="81.4">R277</text>
<text x="55.2" y="88.5">NLSV1T34</text>
<text x="124.6" y="88.5">NLSV1T34</text>
<text x="271.1" y="88.5">0</text>
<text x="55.2" y="113.4">C270</text>
<text x="58.8" y="109.9">L46</text>
<text x="64.1" y="108.1">0.082uH</text>
<text x="80.1" y="113.4">C271</text>
<text x="83.7" y="109.9">L47</text>
<text x="89" y="108.1">0.082uH</text>
<text x="105" y="113.4">C272</text>
<text x="129.9" y="113.4">U89</text>
<text x="55.2" y="117">22pF</text>
<text x="80.1" y="117">33pF</text>
<text x="105" y="117">22pF</text>
<text x="129.9" y="122.3">BAT54S</text>
<text x="58.8" y="129.4">L48</text>
<text x="64.1" y="127.7">0.082uH</text>
<text x="83.7" y="129.4">L49</text>
<text x="89" y="127.7">0.082uH</text>
<text x="55.2" y="133">C273</text>
<text x="55.2" y="136.5">22pF</text>
<text x="80.1" y="133">C274</text>
<text x="80.1" y="136.5">33pF</text>
<text x="105" y="133">C275</text>
<text x="105" y="136.5">22pF</text>
<text x="129.9" y="133">U90</text>
<text x="129.9" y="141.9">BAT54S</text>
<text x="223.4" y="140.1">U91</text>
<text x="243.7" y="140.1">U92</text>
<text x="58.8" y="147.2">L50</text>
<text x="64.1" y="145.4">0.082uH</text>
<text x="83.7" y="147.2">L51</text>
<text x="89" y="145.4">0.082uH</text>
<text x="55.2" y="150.8">C276</text>
<text x="55.2" y="154.3">22pF</text>
<text x="80.1" y="150.8">C277</text>
<text x="80.1" y="154.3">33pF</text>
<text x="105" y="150.8">C278</text>
<text x="105" y="154.3">22pF</text>
<text x="129.9" y="150.8">U93</text>
<text x="129.9" y="159.7">BAT54S</text>
<text x="99.2" y="173.2">U94</text>
<text x="41" y="179.2">R278</text>
<text x="48.1" y="179.2">10K</text>
<text x="67.7" y="182.8">R279</text>
<text x="74.8" y="182.8">332K</text>
<text x="133.5" y="182.8">C279</text>
<text x="144.1" y="182.8">C280</text>
<text x="55.2" y="186.3">C281</text>
<text x="55.2" y="189.9">0.22uF</text>
<text x="97.9" y="186.3">FDC6331L</text>
<text x="122.8" y="189.9">R280</text>
<text x="133.5" y="186.3">0.1uF</text>
<text x="144.1" y="188.1">10uF/10V</text>
<text x="122.8" y="193.4">11.8K</text>
</g>
<g font-size="1.6" fill="#004080">
<text x="79.2" y="27.4">VCCA</text>
<text x="87.2" y="27.4">VCCB</text>
<text x="79.2" y="32.7">A1</text>
<text x="89.7" y="32.7">B1</text>
<text x="79.2" y="36.3">A2</text>
<text x="79.2" y="41.6">OE</text>
<text x="86.2" y="41.8" transform="rotate(-90 86.2 41.8)">GND</text>
<text x="89.7" y="36.3">B2</text>
<text x="49" y="80.7">A</text>
<text x="50.6" y="78.3" transform="rotate(-90 50.6 78.3)">VCCA</text>
<text x="56.8" y="80.7">B</text>
<text x="57.8" y="78.3" transform="rotate(-90 57.8 78.3)">VCCB</text>
<text x="118.4" y="80.7">A</text>
<text x="120" y="78.3" transform="rotate(-90 120 78.3)">VCCA</text>
<text x="126.2" y="80.7">B</text>
<text x="127.1" y="78.3" transform="rotate(-90 127.1 78.3)">VCCB</text>
<text x="54.2" y="84.5" transform="rotate(-90 54.2 84.5)">GND</text>
<text x="55.6" y="84.3">NC</text>
<text x="123.5" y="84.5" transform="rotate(-90 123.5 84.5)">GND</text>
<text x="124.9" y="84.3">NC</text>
<text x="89.9" y="176.7">V_IN_R1</text>
<text x="99.4" y="176.7">V_OUT_C1_1</text>
<text x="89.9" y="180.3">ON_OFF</text>
<text x="89.9" y="183.9">R1_C1</text>
<text x="99.4" y="180.3">V_OUT_C1_2</text>
<text x="107.4" y="183.9">R2</text>
</g>
<g font-size="1.6" fill="#f00">
<text x="13.5" y="32.5">5,9,11</text>
<text x="21.6" y="32.5">I2C4_SCL</text>
<text x="112.5" y="35.2">VGA_I2C_SDA</text>
<text x="112.5" y="31.6">VGA_I2C_SCL</text>
<text x="12.4" y="36.1">5,9,11</text>
<text x="20.6" y="36.1">I2C4_SDA</text>
<text x="185.4" y="47.6">VGA_I2C_SCL</text>
<text x="185.4" y="51.2">VGA_VSYNC</text>
<text x="185.4" y="58.3">VGA_I2C_SDA</text>
<text x="185.4" y="54.8">VGA_HSYNC</text>
<text x="240.5" y="54.8">VGA_BLUE</text>
<text x="240.5" y="58.3">VGA_GREEN</text>
<text x="240.5" y="61.9">VGA_RED</text>
<text x="249.4" y="77.9">VGA_SHIELD_GND</text>
<text x="16" y="80.5">5</text>
<text x="20.4" y="80.5">DISP0_HSYNC</text>
<text x="66.3" y="79.7">VGA_HSYNC</text>
<text x="85.3" y="80.5">5</text>
<text x="89.7" y="80.5">DISP0_VSYNC</text>
<text x="137.4" y="79.7">VGA_VSYNC</text>
<text x="25.7" y="110.8">19</text>
<text x="31.1" y="110.8">VGA_R</text>
<text x="135.6" y="109.9">VGA_RED</text>
<text x="25.7" y="130.3">19</text>
<text x="31.1" y="130.3">VGA_G</text>
<text x="133.7" y="129.4">VGA_GREEN</text>
<text x="259.4" y="131.2" transform="rotate(-90 259.4 131.2)">VGA_RED</text>
<text x="209.6" y="133" transform="rotate(-90 209.6 133)">VGA_HSYNC</text>
<text x="220.2" y="133" transform="rotate(-90 220.2 133)">VGA_VSYNC</text>
<text x="248.7" y="133" transform="rotate(-90 248.7 133)">VGA_BLUE</text>
<text x="25.7" y="148.1">19</text>
<text x="31.1" y="148.1">VGA_B</text>
<text x="135.3" y="147.2">VGA_BLUE</text>
<text x="209.6" y="165" transform="rotate(-90 209.6 165)">VGA_I2C_SCL</text>
<text x="220.2" y="165" transform="rotate(-90 220.2 165)">VGA_I2C_SDA</text>
<text x="248.7" y="163.2" transform="rotate(-90 248.7 163.2)">VGA_GREEN</text>
<text x="10.1" y="180.1">5</text>
<text x="14.5" y="180.1">VGA_PWR_ON_GPIO2_2</text>
</g>
<g font-size="1.3">
<text x="30.9" y="1.3">5</text>
<text x="89" y="1.3">4</text>
<text x="147" y="1.3">3</text>
<text x="205.1" y="1.3">2</text>
<text x="263.2" y="1.3">1</text>
<text x=".6" y="28.4">D</text>
<text x="292.7" y="28.4">D</text>
<text x=".6" y="79.5">C</text>
<text x="292.7" y="79.5">C</text>
<text x=".6" y="130.6">B</text>
<text x="292.7" y="130.6">B</text>
<text x=".6" y="181.7">A</text>
<text x="292.7" y="181.7">A</text>
<text x="30.9" y="207.4">5</text>
<text x="89" y="207.4">4</text>
<text x="147" y="207.4">3</text>
<text x="205.1" y="207.4">2</text>
<text x="263.2" y="207.4">1</text>
</g>
</svg>
